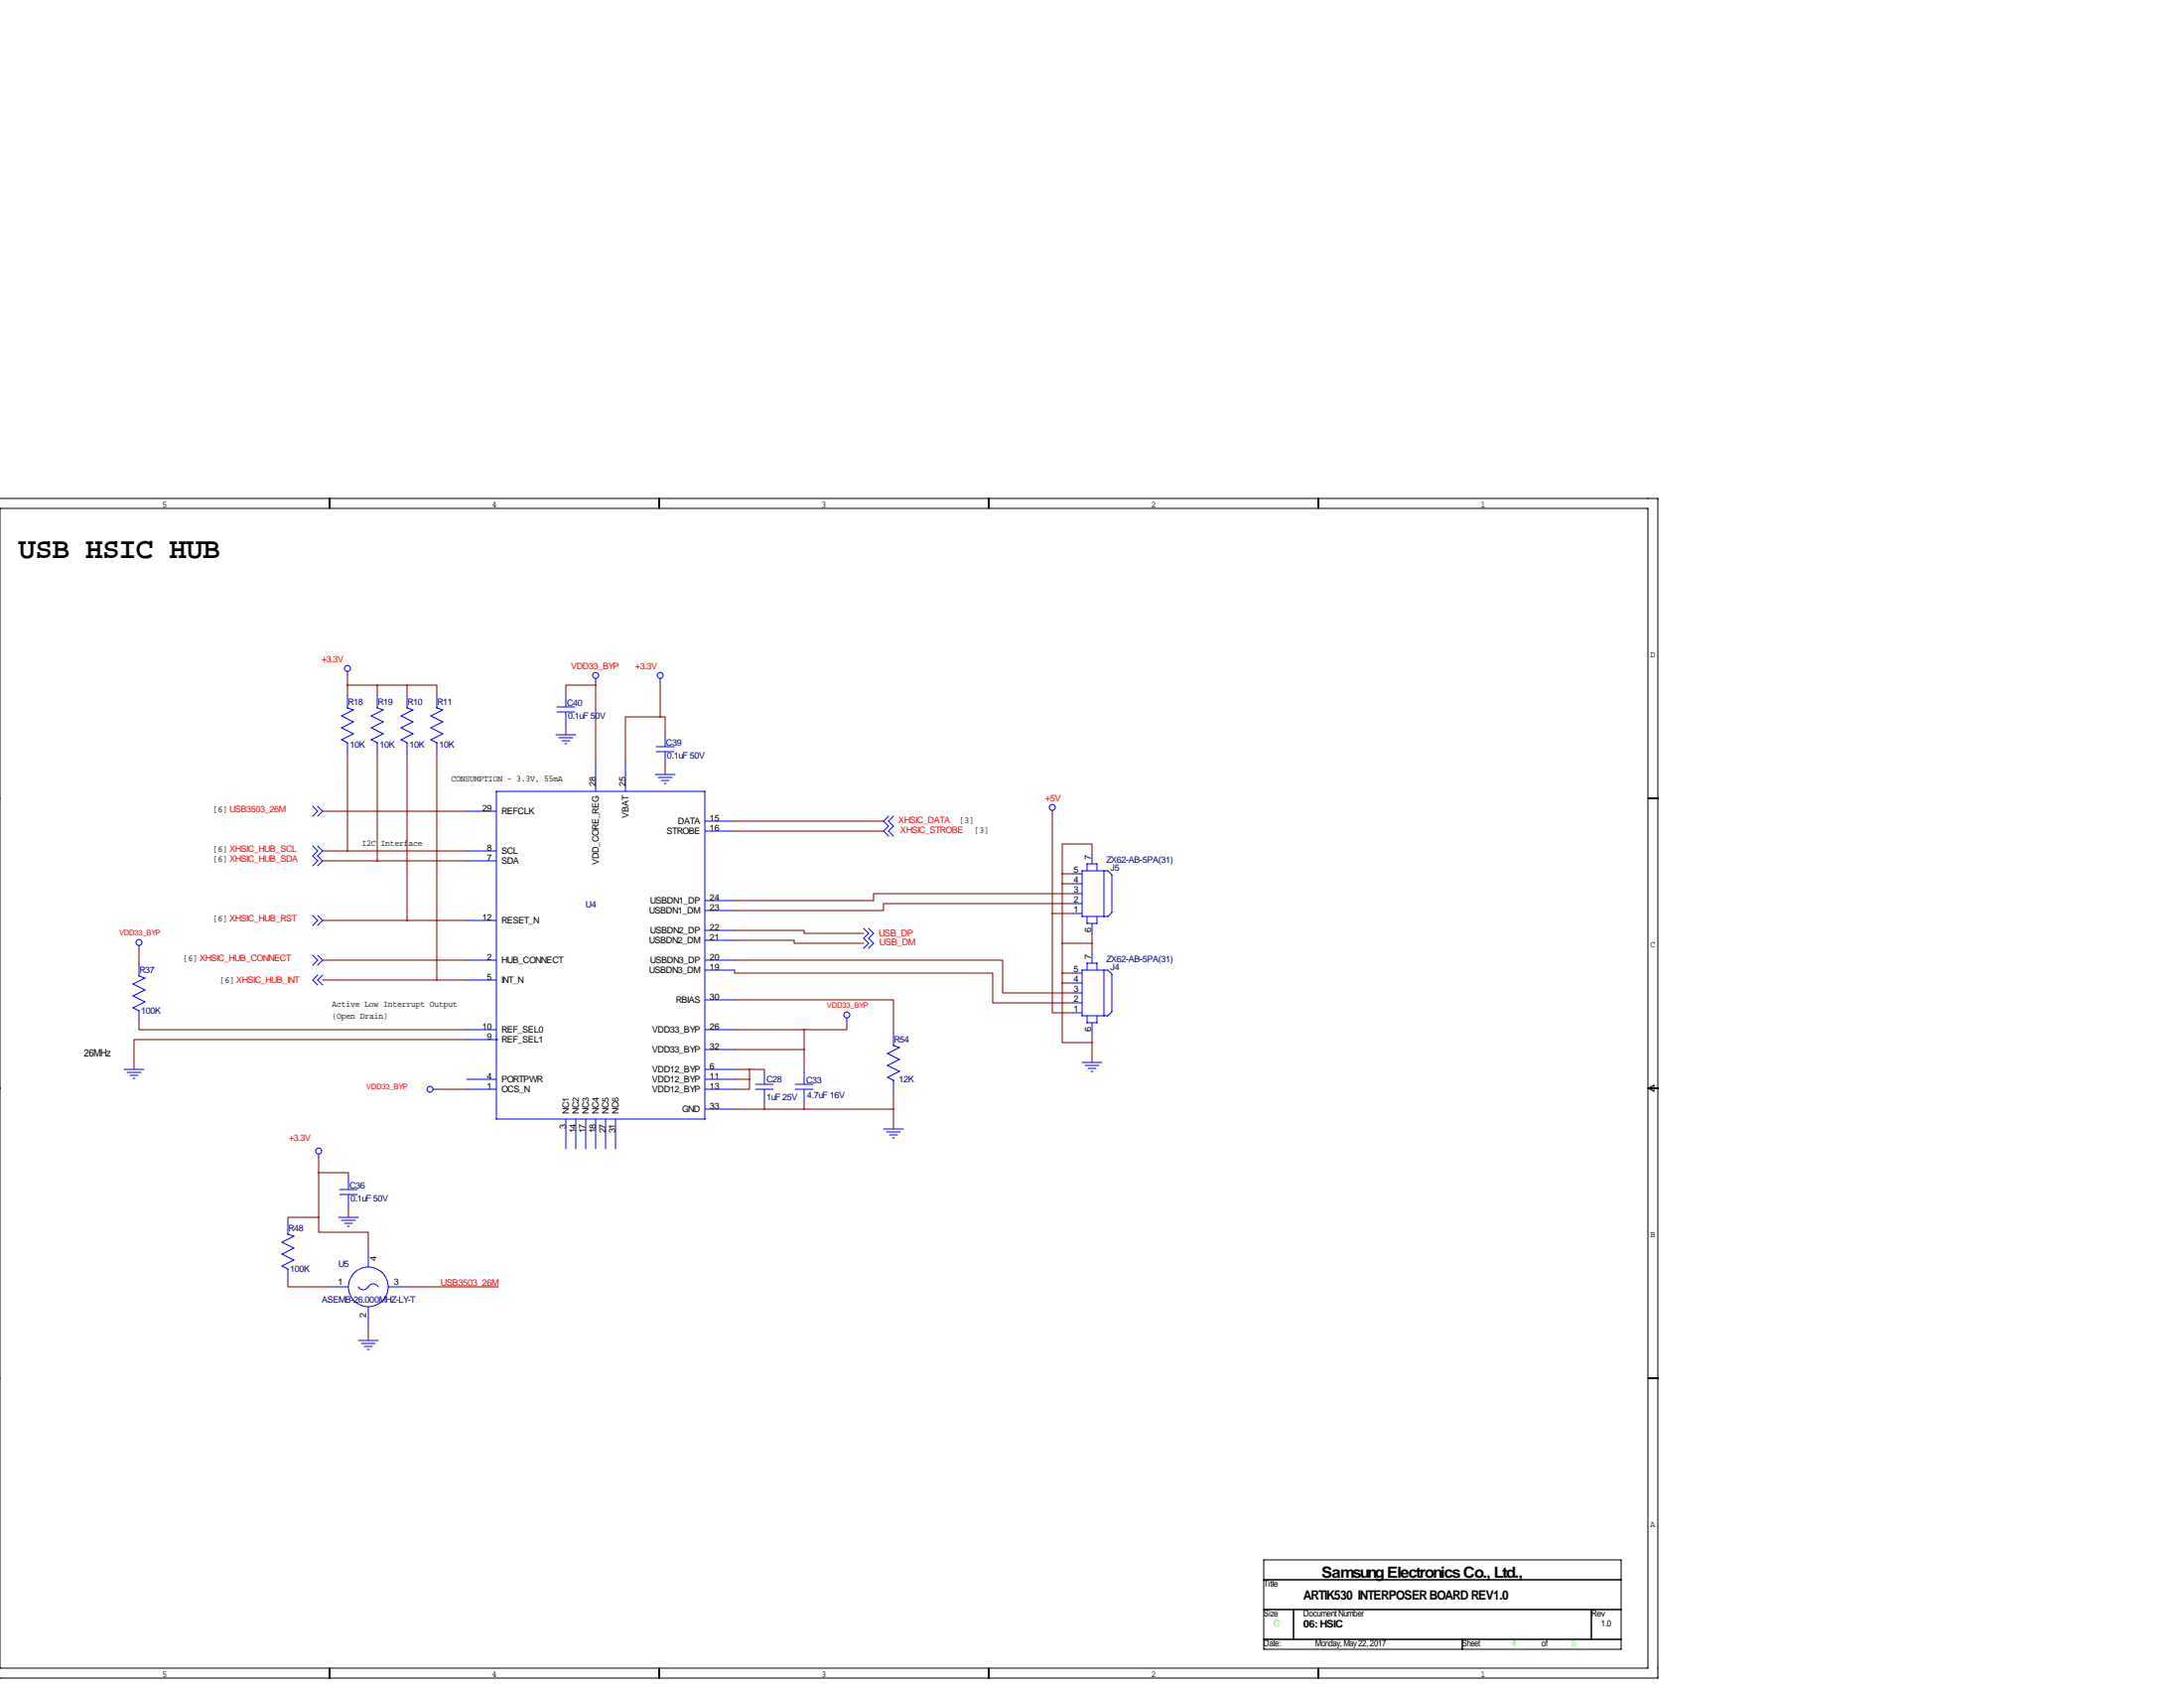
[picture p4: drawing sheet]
<svg xmlns="http://www.w3.org/2000/svg" width="559mm" height="432mm" viewBox="0 0 559 432" stroke-linecap="round" stroke-linejoin="round" font-family="sans-serif">
<g fill="none" stroke="#000" stroke-width=".25">
<path d="M0 127.5h424.2v301.8h-424.3M0 130h421.6v296.7h-421.6zM84.3 127.5v2.5M168.7 127.5v2.5M253 127.5v2.5M337.3 127.5v2.5M-.1 204.2h.1M421.6 204.2h2.6M-.1 278.4h.1M421.6 278.4h2.6M421.6 278.4l1.6-.8v1.5zM-.1 352.6h.1"/>
<path d="M421.6 352.6h2.6M323.3 399h91.5v22.9h-91.5zM323.3 404.1h91.5M323.3 411.7h91.5M323.3 419.4h91.5M331 411.7v7.7M374.1 419.4v2.5M407.2 411.7v7.7M84.3 426.7v2.6M168.7 426.7v2.6M253 426.7v2.6M337.3 426.7v2.6"/>
</g>
<g fill="none" stroke="#00f" stroke-width=".25">
<path d="M88.9 171.7v1M88.9 177.8v3.3l1.5 .5-3 1.5 3 1.6-3 1.5 3 1.5-3 1.5 1.5 .8v3M96.5 177.8v3.3l1.5 .5-3 1.5 3 1.6-3 1.5 3 1.5-3 1.5 1.5 .8v3M104.1 177.8v3.3l1.6 .5-3.1 1.5 3.1 1.6-3.1 1.5 3.1 1.5-3.1 1.5 1.5 .8v3M111.8 177.8v3.3l1.5 .5-3.1 1.5 3.1 1.6-3.1 1.5 3.1 1.5-3.1 1.5 1.6 .8v3M144.8 177.8v3M152.4 173.5v1M168.9 173.5v1M142.2 188h5.1M142.5 182.1h4.6M142.5 180.8h4.6M143 188.7h3.6"/>
<path d="M143.8 189.5h2M144.5 190.2h.5M144.8 182.1v3.3M152.4 194.8v7.6M160 194.8v7.6M167.6 198.1h5.1M167.9 192.3h4.6M167.9 191h4.6M168.4 198.9h3.6M169.2 199.6h2M170.2 188v3M170.2 192.3v3.3"/>
<path d="M80 216.4l1.3 1.3-1.3 1.2 1.3 1.3-1.3 1.3M80 206.2l1.3 1.3-1.3 1.3M81.3 216.4l1.2 1.3-1.2 1.2 1.2 1.3-1.2 1.3M81.3 206.2l1.2 1.3-1.2 1.3M119.4 217.7h7.6M119.4 207.5h7.6M127 202.4h53.3v83.9h-53.3zM169.9 200.4h.5M180.3 210.1h7.7M180.3 212.6h7.7M227.3 208.8l-1.2 1.3 1.2 1.2-1.2 1.3 1.2 1.3M228.6 208.8l-1.3 1.3 1.3 1.2-1.3 1.3 1.3 1.3"/>
<path d="M269.2 207.3v1M279.4 218.4v2.6M80 234.2l1.3 1.3-1.3 1.2M81.3 234.2l1.2 1.3-1.2 1.2M119.4 220.2h7.6M119.4 235.5h7.6M180.3 238h7.7M180.3 230.4h7.7M180.3 232.9h7.7M221 237.5l1.2 1.3-1.2 1.2 1.2 1.3-1.2 1.3M222.2 237.5l1.3 1.3-1.3 1.2 1.3 1.3-1.3 1.3M274.3 233.7h2.6"/>
<path d="M274.3 231.1h2.6M274.3 228.6h2.6M274.3 226.1h2.6M274.3 223.5h2.6M276.9 222.8h6.6l1 1v9.6l-1 1h-6.6zM278.1 222.8v-1.8h2.6v1.8M278.1 234.4v1.8h2.6v-1.8M279.4 236.2v2.6M282.4 222.8v11.6M35.6 241.8v1M35.6 246.4v3.3l1.5 .5-3.1 1.5 3.1 1.5-3.1 1.6 3.1 1.5-3.1 1.5 1.6 .8v3M80 244.3l1.3 1.3-1.3 1.3"/>
<path d="M81.3 249.4l-1.3 1.3 1.3 1.3M81.3 244.3l1.2 1.3-1.2 1.3M82.5 249.4l-1.2 1.3 1.2 1.3M119.4 250.7h7.6M119.4 245.6h7.6M180.3 240.5h7.7M180.3 248.2h7.7M180.3 245.6h7.7M180.3 255.8h7.7M274.3 259.1h2.6M274.3 256.5h2.6M274.3 254h2.6"/>
<path d="M274.3 251.5h2.6M274.3 248.9h2.6M276.9 248.2h6.6l1 1v9.6l-1 1h-6.6zM278.1 248.2v-1.8h2.6v1.8M278.1 259.8v1.8h2.6v-1.8M279.4 243.8v2.6M282.4 248.2v11.6M31.7 273.6h5.1M32.5 274.3h3.6M33.3 275.1h2M34 275.8h.5M110.7 278.6h1.1"/>
<path d="M119.4 278.6h7.6M119.4 276.1h7.6M119.4 265.9h7.6M119.4 263.4h7.6M127 265.9h.1M180.3 278.6h7.7M180.3 276.1h7.7M180.3 263.4h7.7M180.3 268.5h7.7M180.3 273.6h7.7M193.3 278.6h4.6M193.3 277.4h4.6"/>
<path d="M195.6 274.3v3.1M195.6 278.6v3.3M203.5 278.6h4.5M203.5 277.4h4.5M205.7 274.3v3.1M205.7 278.6v3.3M216.7 260.3v1.1M228.6 264.2v3.3l1.5 .5-3 1.5 3 1.5-3 1.5 3 1.6-3 1.5 1.5 .8v3M276.9 271.8h5M277.6 272.5h3.6M278.4 273.3h2M279.1 274.1h.6"/>
<path d="M279.4 261.6v2.6M81.5 295.1v1.1M144.8 286.3v7.6M147.3 286.3v7.6M149.9 286.3v7.6M152.4 286.3v7.6M154.9 286.3v7.6M157.5 286.3v7.6M180.3 283.7h7.7M226.1 288.8h5M226.8 289.6h3.6M227.6 290.3h2"/>
<path d="M228.3 291.1h.6M73.7 312.4v3.3l1.5 .5-3.1 1.6 3.1 1.5-3.1 1.5 3.1 1.5-3.1 1.5 1.6 .8v3.1M86.6 311.4h5.1M86.9 305.6h4.5M86.9 304.3h4.5M87.4 312.2h3.5M88.1 312.9h2.1M88.9 313.7h.5M89.2 301.2v3.1M89.2 305.6v3.3M94.2 319v5.1M84.1 329.2h5.1"/>
<path d="M91.7 329.2a1.52 1.52 0 0 0 1.5 .7 1.52 1.52 0 0 0 1.3-1 1.42 1.42 0 0 1 2.3 .3M94.2 334.3v5M99.3 329.2h5.1M91.7 342.9h5.1M92.5 343.7h3.5M93.2 344.4h2M94 345.2h.5"/>
<circle cx="88.9" cy="171" r=".76"/>
<circle cx="152.4" cy="172.8" r=".76"/>
<circle cx="168.9" cy="172.8" r=".76"/>
<circle cx="269.2" cy="206.6" r=".76"/>
<circle cx="35.6" cy="241.1" r=".76"/>
<circle cx="216.7" cy="259.6" r=".76"/>
<circle cx="110" cy="278.6" r=".76"/>
<circle cx="81.5" cy="294.4" r=".76"/>
<circle cx="94.2" cy="329.2" r="5.1"/>
</g>
<g fill="none" stroke="#800000" stroke-width=".25">
<path d="M88.9 172.7v5.1M88.9 175.3h15.2M96.5 175.3v2.5M104.1 175.3h7.7v2.5M104.1 175.3v2.5M152.4 175.3h-7.6v2.5M152.4 174.5v20.3M168.9 174.5v8.9M88.9 193v24.7M96.5 193v27.2M104.1 193v42.5M111.8 193v57.7"/>
<path d="M144.8 185.4v2.6M168.9 183.4h-8.9v11.4M168.9 183.4h1.3v4.6M170.2 195.6v2.5M82.5 217.7h36.9M82.5 207.5h36.9M188 212.6h38.1M188 210.1h38.1M269.2 208.3v25.4M279.4 218.4v-2.5h-7.6v7.6M82.5 235.5h36.9M82.5 220.2h36.9"/>
<path d="M188 238h17.7v.8h15.3M269.2 233.7v25.4h5.1M269.2 233.7h5.1M271.8 223.5h2.5M271.8 223.5v28M271.8 226.1h2.5M274.3 231.1h-48.2v1.8h-38.1M274.3 228.6h-50.8v1.8h-35.5M279.4 238.8v5M35.6 242.8v3.6M82.5 250.7h36.9M82.5 245.6h36.9"/>
<path d="M188 255.8h40.6v8.4M188 240.5h15.2v.8h17.8M188 245.6h68.5v8.4h17.8M188 248.2v.7h66v7.6h20.3M271.8 251.5v15.2h7.6M271.8 248.9h2.5M271.8 241.3h7.6M271.8 251.5h2.5M35.6 261.6v1.8h83.8M111.8 278.6h7.6M119.4 265.9h-85.1v7.7M188 268.5h17.7"/>
<path d="M188 263.4h17.7M188 276.1h3.8M188 273.6h3.8M191.8 276.1v2.5h-3.8M191.8 273.6h3.8v.7M191.8 273.6v2.5M205.7 263.4v10.9M216.7 261.4v2h-11M228.6 279.4v9.4M279.4 264.2v7.6M81.5 300h7.7v1.2M81.5 296.2v15.2"/>
<path d="M188 283.7h40.6M195.6 281.9v1.8M205.7 281.9v1.8M81.5 311.4h-7.8v1M81.5 311.4v3.8h12.7v3.8M89.2 308.9v2.5M73.7 327.7v1.5h10.4M94.2 339.3v3.6M104.4 329.2h23.1"/>
</g>
<path d="M205.7 268.5a.05 .05 0 0 0 .1 0 .05 .05 0 0 0-.1 0zM205.7 263.4a.05 .05 0 0 0 .1 0 .05 .05 0 0 0-.1 0zM81.5 300a.05 .05 0 0 0 .1 0 .05 .05 0 0 0-.1 0zM81.5 311.4a.05 .05 0 0 0 .1 0 .05 .05 0 0 0-.1 0zM205.7 283.7a.05 .05 0 0 0 .1 0 .05 .05 0 0 0-.1 0zM104.1 235.5a.05 .05 0 0 0 .1 0 .05 .05 0 0 0-.1 0zM111.7 250.7a.05 .05 0 0 0 .1 0 .05 .05 0 0 0-.1 0zM104.1 175.3a.05 .05 0 0 0 .1 0 .05 .05 0 0 0-.1 0zM269.2 233.7a.05 .05 0 0 0 .1 0 .05 .05 0 0 0-.1 0z" fill="#800000" stroke="#800000" stroke-width=".51"/>
<text font-size="7.6" x="4.7" y="142.8">USB HSIC HUB</text>
<text font-size="4" x="338.1" y="403.6">Samsung Electronics Co., Ltd.,</text>
<text font-size="3.3" x="333.5" y="409.2">ARTIK530 INTERPOSER BOARD REV1.0</text>
<g font-size="2.6">
<text x="21.5" y="270.4">26MHz</text>
<text x="333.5" y="416.3">06: HSIC</text>
</g>
<g font-size="2.4" fill="#f00">
<text x="267.5" y="205">+5V</text>
<text x="224.8" y="239.5">USB_DP</text>
<text x="225" y="241.8">USB_DM</text>
<text x="112.7" y="328.9">USB3503_26M</text>
</g>
<g font-size="2.3">
<text x="41.5" y="129.8">5</text>
<text x="125.8" y="129.8">4</text>
<text x="210.2" y="129.8">3</text>
<text x="294.5" y="129.8">2</text>
<text x="378.8" y="129.8">1</text>
<text x="422.2" y="168.1">D</text>
<text x="115.5" y="200">CONSUMPTION - 3.3V, 55mA</text>
<text x="152.4" y="201.2" transform="rotate(-90 152.4 201.2)">28</text>
<text x="160" y="201.2" transform="rotate(-90 160 201.2)">25</text>
<text x="54.5" y="207.9">[6] USB3503_26M</text>
<text x="123.4" y="207.5">29</text>
<text x="128.3" y="208.3">REFCLK</text>
<text x="160.8" y="209.2" transform="rotate(-90 160.8 209.2)">VBAT</text>
<text x="170.5" y="213.4">STROBE</text>
<text x="173.4" y="210.8">DATA</text>
<text x="181.6" y="210.1">15</text>
<text x="181.6" y="212.6">16</text>
<text x="245.5" y="210.7">[3]</text>
<text x="249.3" y="213.2">[3]</text>
<text x="54.5" y="218">[6] XHSIC_HUB_SCL</text>
<text x="54.5" y="220.6">[6] XHSIC_HUB_SDA</text>
<text x="92.6" y="216.5">I2C Interface</text>
<text x="124.6" y="220.2">7</text>
<text x="124.6" y="217.7">8</text>
<text x="128.3" y="221">SDA</text>
<text x="128.3" y="218.4">SCL</text>
<text x="153.2" y="221.2" transform="rotate(-90 153.2 221.2)">VDD_CORE_REG</text>
<text x="279.1" y="220" transform="rotate(-90 279.1 220)">7</text>
<text x="274.7" y="225.8">4</text>
<text x="274.7" y="223.3">5</text>
<text x="166.1" y="233.7">USBDN1_DM</text>
<text x="166.3" y="231.1">USBDN1_DP</text>
<text x="181.6" y="230.4">24</text>
<text x="181.6" y="232.9">23</text>
<text x="274.7" y="233.4">1</text>
<text x="274.7" y="230.9">2</text>
<text x="274.7" y="228.3">3</text>
<text x="54.5" y="235.8">[6] XHSIC_HUB_RST</text>
<text x="123.4" y="235.5">12</text>
<text x="128.3" y="236.2">RESET_N</text>
<text x="166.3" y="238.8">USBDN2_DP</text>
<text x="181.6" y="238">22</text>
<text x="279.1" y="238.4" transform="rotate(-90 279.1 238.4)">6</text>
<text x="46.9" y="246">[6] XHSIC_HUB_CONNECT</text>
<text x="124.6" y="245.6">2</text>
<text x="166.1" y="241.3">USBDN2_DM</text>
<text x="181.6" y="240.5">21</text>
<text x="181.6" y="245.6">20</text>
<text x="279.1" y="245.4" transform="rotate(-90 279.1 245.4)">7</text>
<text x="422.2" y="242.3">C</text>
<text x="56.3" y="251.6">[6] XHSIC_HUB_INT</text>
<text x="124.6" y="250.7">5</text>
<text x="128.3" y="251.5">INT_N</text>
<text x="128.3" y="246.4">HUB_CONNECT</text>
<text x="166.1" y="248.9">USBDN3_DM</text>
<text x="166.3" y="246.4">USBDN3_DP</text>
<text x="181.6" y="248.2">19</text>
<text x="274.7" y="251.2">4</text>
<text x="274.7" y="248.7">5</text>
<text x="85" y="257.7">Active Low Interrupt Output</text>
<text x="172.9" y="256.5">RBIAS</text>
<text x="181.6" y="255.8">30</text>
<text x="274.7" y="256.3">2</text>
<text x="274.7" y="253.7">3</text>
<text x="85" y="260.6">(Open Drain)</text>
<text x="123.4" y="263.4">10</text>
<text x="181.6" y="263.4">26</text>
<text x="274.7" y="258.8">1</text>
<text x="279.1" y="263.8" transform="rotate(-90 279.1 263.8)">6</text>
<text x="124.6" y="265.9">9</text>
<text x="128.3" y="266.7">REF_SEL1</text>
<text x="128.3" y="264.2">REF_SEL0</text>
<text x="166.8" y="269.2">VDD33_BYP</text>
<text x="166.8" y="264.2">VDD33_BYP</text>
<text x="181.6" y="268.5">32</text>
<text x="166.8" y="274.3">VDD12_BYP</text>
<text x="181.6" y="273.6">6</text>
<text x="124.6" y="278.6">1</text>
<text x="124.6" y="276.1">4</text>
<text x="128.3" y="279.4">OCS_N</text>
<text x="128.3" y="276.9">PORTPWR</text>
<text x="166.8" y="276.9">VDD12_BYP</text>
<text x="166.8" y="279.4">VDD12_BYP</text>
<text x="181.6" y="276.1">11</text>
<text x="181.6" y="278.6">13</text>
<text x="145.5" y="285" transform="rotate(-90 145.5 285)">NC1</text>
<text x="148.1" y="285" transform="rotate(-90 148.1 285)">NC2</text>
<text x="150.6" y="285" transform="rotate(-90 150.6 285)">NC3</text>
<text x="153.2" y="285" transform="rotate(-90 153.2 285)">NC4</text>
<text x="155.7" y="285" transform="rotate(-90 155.7 285)">NC5</text>
<text x="158.2" y="285" transform="rotate(-90 158.2 285)">NC6</text>
<text x="174.5" y="284.5">GND</text>
<text x="181.6" y="283.7">33</text>
<text x="144.8" y="288.7" transform="rotate(-90 144.8 288.7)">3</text>
<text x="147.3" y="289.9" transform="rotate(-90 147.3 289.9)">14</text>
<text x="149.9" y="289.9" transform="rotate(-90 149.9 289.9)">17</text>
<text x="152.4" y="289.9" transform="rotate(-90 152.4 289.9)">18</text>
<text x="154.9" y="289.9" transform="rotate(-90 154.9 289.9)">27</text>
<text x="157.5" y="289.9" transform="rotate(-90 157.5 289.9)">31</text>
<text x="422.2" y="316.5">B</text>
<text x="96.3" y="322.6" transform="rotate(-90 96.3 322.6)">4</text>
<text x="86.5" y="328.7">1</text>
<text x="100.8" y="328.7">3</text>
<text x="93.7" y="337" transform="rotate(-90 93.7 337)">2</text>
<text x="422.2" y="390.7">A</text>
<text x="323.3" y="405.9">Title</text>
<text x="323.3" y="413.5">Size</text>
<text x="333.5" y="413.5">Document Number</text>
<text x="407.2" y="413.5">Rev</text>
<text x="409.7" y="416.1">1.0</text>
<text x="323.3" y="421.1">Date:</text>
<text x="336.5" y="421.1">Monday, May 22, 2017</text>
<text x="374.1" y="421.1">Sheet</text>
<text x="394.5" y="421.1">of</text>
<text x="41.5" y="429">5</text>
<text x="125.8" y="429">4</text>
<text x="210.2" y="429">3</text>
<text x="294.5" y="429">2</text>
<text x="378.8" y="429">1</text>
</g>
<g font-size="2.3" fill="#f00">
<text x="82.3" y="169.4">+3.3V</text>
<text x="146" y="171.2">VDD33_BYP</text>
<text x="162.6" y="171.2">+3.3V</text>
<text x="229.9" y="210.6">XHSIC_DATA</text>
<text x="230.4" y="213.1">XHSIC_STROBE</text>
<text x="73.9" y="291.8">+3.3V</text>
</g>
<g font-size="2.3" fill="#000080">
<text x="89" y="180.3">R18</text>
<text x="96.6" y="180.3">R19</text>
<text x="104.3" y="180.3">R10</text>
<text x="111.9" y="180.3">R11</text>
<text x="145" y="180.6">C40</text>
<text x="145.3" y="183.9">0.1uF 50V</text>
<text x="89.5" y="191.3">10K</text>
<text x="97.2" y="191.3">10K</text>
<text x="104.8" y="191.3">10K</text>
<text x="112.4" y="191.3">10K</text>
<text x="170.4" y="190.8">C39</text>
<text x="170.7" y="194.1">0.1uF 50V</text>
<text x="283.1" y="220.7">ZX62-AB-5PA(31)</text>
<text x="284.1" y="222.8">J5</text>
<text x="149.9" y="232.2">U4</text>
<text x="35.7" y="248.9">R37</text>
<text x="283.1" y="246.1">ZX62-AB-5PA(31)</text>
<text x="284.1" y="248.2">J4</text>
<text x="36.1" y="259.3">100K</text>
<text x="228.7" y="266.7">R54</text>
<text x="196.1" y="276.9">C28</text>
<text x="196.1" y="281.4">1uF 25V</text>
<text x="206.2" y="277.1">C33</text>
<text x="206.5" y="280.9">4.7uF 16V</text>
<text x="230" y="276.9">12K</text>
<text x="89.4" y="304">C36</text>
<text x="89.7" y="307.3">0.1uF 50V</text>
<text x="73.8" y="315">R48</text>
<text x="74.2" y="325.4">100K</text>
<text x="86.6" y="324.1">U5</text>
<text x="82.3" y="333.3">ASEMB-26.000MHZ-LY-T</text>
</g>
<g font-size="2.3" fill="#0f0">
<text x="325.9" y="416.1">C</text>
<text x="386.8" y="421.1">4</text>
<text x="402.1" y="421.1">5</text>
</g>
<g font-size="2" fill="#f00">
<text x="30.5" y="239.3">VDD33_BYP</text>
<text x="211.6" y="257.8">VDD33_BYP</text>
<text x="93.7" y="278.6">VDD33_BYP</text>
</g>
</svg>
